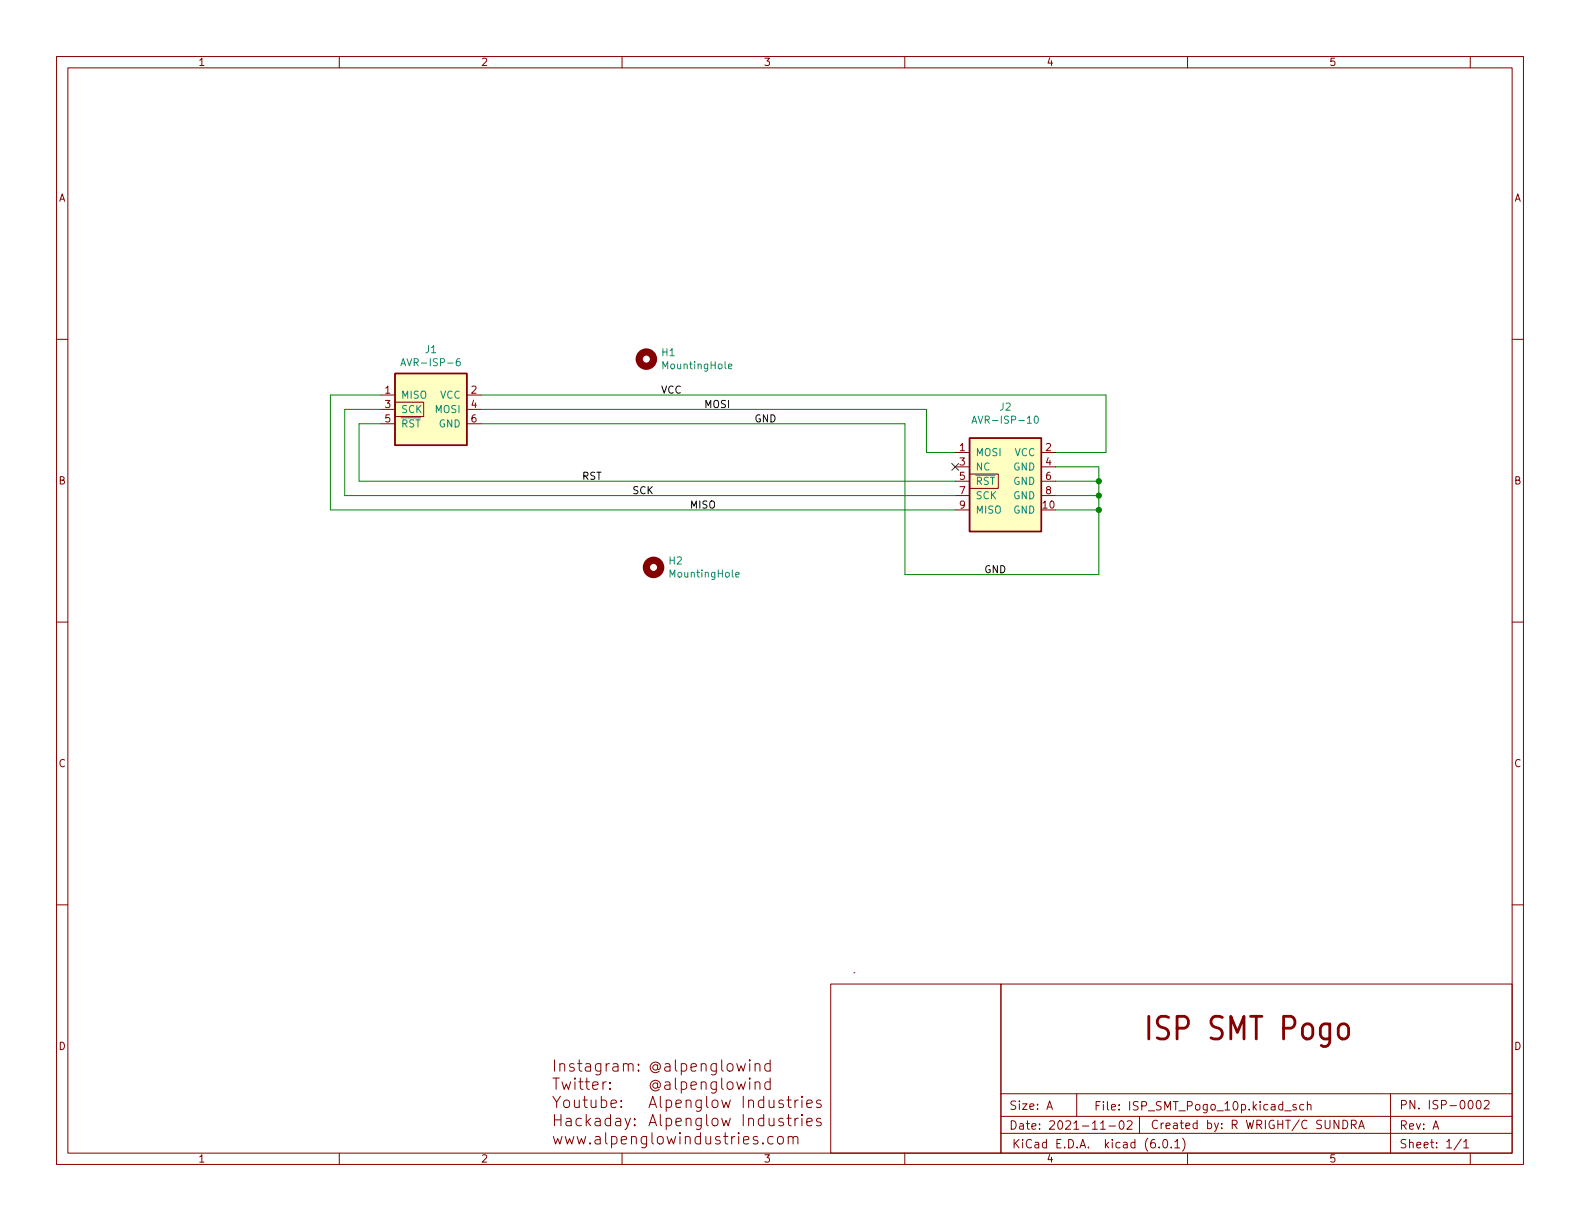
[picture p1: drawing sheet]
<svg xmlns="http://www.w3.org/2000/svg" width="279mm" height="216mm" viewBox="0 0 279 216" stroke-linecap="round" stroke-linejoin="round" font-family="sans-serif">
<g fill="none" stroke="#840000" stroke-width=".18">
<path d="M10 10h259.4v195.9h-259.4zM12 12h255.4v191.9h-255.4zM60 10v2M110 10v2M160 10v2M210 10v2M260 10v2M10 60h2M267.4 60h2M67.3 69.9h2.5M67.3 72.4h2.5M67.3 74.9h2.5"/>
<path d="M69.8 71.1h5.1v2.6h-5.1zM82.5 69.9h2.6M82.5 72.4h2.6M82.5 74.9h2.6M168.9 80h2.5M168.9 82.6h2.5M168.9 85.1h2.5M168.9 87.6h2.5M168.9 90.2h2.5M171.4 83.8h5.1v2.6h-5.1zM184.1 80h2.6M184.1 82.6h2.6"/>
<path d="M184.1 85.1h2.6M184.1 87.6h2.6M10 110h2M267.4 110h2M10 160h2M267.4 160h2M146.9 174h30.1v29.9h-30.1zM151 172h.1M177 174h90.4v29.9h-90.4zM97.8 193.8l.6 1.1 .7-1.1M97.8 190.6h1.1M98.1 187.4v2"/>
<path d="M98.1 197.1v2M98.1 198h1.1M98.3 190.6v2M98.4 194.9v.9M99 188.3a.5 .5 0 0 1 .9 .1v1M99 188.1v1.3M99.2 197.1v2M99.4 191.3l.4 1.3 .3-.9 .4 .9 .4-1.3M99.9 194.6a.54 .54 0 0 1 .8 .3v.6a.54 .54 0 0 1-.5 .4 .54 .54 0 0 1-.5-.4v-.6zM100.1 197.8l.2-.1 .6 .1 .1 1.3M101 198.2l-.7 .1a.39 .39 0 0 0-.3 .4 .39 .39 0 0 0 .3 .4l.7-.1M101.5 188.2l-.5-.1-.3 .3 .1 .2 .7 .2 .1 .2-.1 .3-.2 .1-.6-.1"/>
<path d="M101.6 194.5l.1 1.2a.54 .54 0 0 0 .7 0M101.7 190.6l-.1 .1 .1 .1 .1-.1-.1-.1v.2M101.7 191.3v1.3M102.1 188.1h.8M102.3 191.3h.8M102.4 187.4v1.7l.1 .2 .4 .1M102.4 194.5v1.3M102.6 190.6v1.7l.1 .2 .4 .1M102.8 197.8l-.6-.1-.3 .4v.6l.2 .3 .1 .1 .6-.1M103.1 194.5h.8M103.4 193.8v1.8l.1 .1 .4 .1M103.5 191.3h.7"/>
<path d="M103.6 188.2l.2-.1 .5 .1 .1 1.2M103.7 197.1v2M103.8 190.6v1.7l.1 .2 .3 .1M103.9 198.3l.5 .8M104.4 188.5l-.6 .1a.39 .39 0 0 0-.3 .4 .39 .39 0 0 0 .3 .4l.6-.1M104.4 197.7l-.7 .8M104.5 194.5l.1 1.2a.54 .54 0 0 0 .8 0M104.8 192l1-.2-.1-.4-.6-.1-.3 .3 .1 .9 .2 .1 .6-.1M105.3 197.8l.2-.1 .6 .1v1.3M105.4 194.5v1.3M106.1 198.2l-.6 .1a.39 .39 0 0 0-.3 .4 .39 .39 0 0 0 .3 .4l.6-.1M106.2 188.1v1.6a.54 .54 0 0 1-.8 .3"/>
<path d="M106.2 188.2l-.5-.1-.4 .4v.5l.2 .3 .2 .1 .5-.1M106.3 194.6l.6-.1 .4 .4v.6l-.2 .2-.2 .1-.6-.1M106.3 193.8v2M106.6 191.3v1.3M107.2 191.3a.51 .51 0 0 0-.6 .4M107.2 188.1v1.3M107.8 188.1a.51 .51 0 0 0-.6 .4M107.9 192.4l.1 .1-.1 .1-.1-.1 .1-.1v.2M107.9 191.4l.1 .1-.1 .1-.1-.1 .1-.1v.2M108 197.8l-.6-.1-.4 .4v.6l.2 .3 .2 .1 .6-.1M108 197.1v2M108.1 195.2l.9-.2-.1-.4-.6-.1-.2 .3v.9l.2 .1 .6-.1"/>
<path d="M108.4 188.2l.2-.1 .6 .1 .1 1.2M108.9 197.8l.2-.1 .6 .1 .1 1.3M109.3 188.5l-.7 .1a.39 .39 0 0 0-.3 .4 .39 .39 0 0 0 .3 .4l.7-.1M109.8 198.2l-.7 .1a.39 .39 0 0 0-.3 .4 .39 .39 0 0 0 .3 .4l.7-.1M109.9 195.7h.1l-.1 .1-.1-.1h.1v.1M109.9 194.6l.1 .1-.1 .1-.1-.1 .1-.1v.2M110.2 188.3a.5 .5 0 0 1 .9 .1v1M110.2 188.1v1.3M110.5 197.7l.5 1.4M111.1 188.4l.3-.3 .5 .1 .1 1.2M111.5 197.7l-.7 1.8-.3 .2M112.2 198.9l.1 .1-.1 .1-.1-.1 .1-.1v.2"/>
<path d="M112.2 197.8l.1 .1-.1 .1-.1-.1 .1-.1v.2M112.9 189.2l.1 .1-.1 .1-.1-.1 .1-.1v.2M112.9 188.2l.1 .1-.1 .1-.1-.1 .1-.1v.2M114.8 195.8l.6-2 .7 2M114.8 199.1l.6-2 .7 2M115 195.3h.9M115 198.5h.9M116.3 188.5a.48 .48 0 0 0-.7-.1 .48 .48 0 0 0 0 .7 .48 .48 0 0 0 .7-.1M116.3 188.3v.7l.1 .1 .3-.1a.9 .9 0 0 0-.9-1.2 .9 .9 0 0 0-.7 1.3 .94 .94 0 0 0 1.5 .3M116.3 191.7a.48 .48 0 0 0-.7-.1 .48 .48 0 0 0 0 .7 .48 .48 0 0 0 .7-.1M116.3 191.5v.7l.1 .1 .3-.1a.9 .9 0 0 0-.9-1.2 .9 .9 0 0 0-.7 1.3 .94 .94 0 0 0 1.5 .3M116.8 193.8v1.8l.3 .2"/>
<path d="M116.8 197.1v1.7l.3 .3M117.6 188.2l.2-.1 .6 .1 .1 1.2M117.6 191.4l.2-.1 .6 .1 .1 1.2M117.8 194.6l.6-.1 .4 .4v.6l-.2 .2-.2 .1-.6-.1M117.8 197.8l.6-.1 .4 .4v.6l-.2 .3-.2 .1-.6-.1M117.8 194.5v2M117.8 197.7v2M118.5 188.5l-.7 .1a.39 .39 0 0 0-.3 .4 .39 .39 0 0 0 .3 .4l.7-.1M118.5 191.8l-.7 .1a.39 .39 0 0 0-.3 .3 .39 .39 0 0 0 .3 .4l.7-.1M119.4 187.4v1.7l.3 .3M119.4 190.6v1.7l.3 .3M119.5 195.2l1-.2-.1-.4-.6-.1-.3 .3 .1 .9 .2 .1 .6-.1"/>
<path d="M119.5 198.4l1-.2-.1-.4-.6-.1-.3 .3 .1 1 .2 .1 .6-.1M120.5 188.2l.6-.1 .3 .4v.5l-.2 .3-.1 .1-.6-.1M120.5 191.4l.6-.1 .3 .4v.5l-.2 .3-.1 .1-.6-.1M120.5 188.1v2M120.5 191.3v2M121.3 194.7a.5 .5 0 0 1 .9 .1v1M121.3 197.9a.5 .5 0 0 1 .9 .1v1.1M121.3 194.5v1.3M121.3 197.7v1.4M122.2 188.7l.9-.2v-.3l-.6-.1-.3 .3 .1 .9 .2 .1 .6-.1M122.2 192l.9-.2v-.4l-.6-.1-.3 .3 .1 .9 .2 .1 .6-.1M124 188.3a.5 .5 0 0 1 .9 .1v1"/>
<path d="M124 191.5a.5 .5 0 0 1 .9 .1v1M124 194.5v1.6a.54 .54 0 0 1-.9 .3M124 194.6l-.6-.1-.3 .4v.6l.1 .2 .2 .1 .6-.1M124 197.7v1.7a.54 .54 0 0 1-.9 .2M124 197.8l-.6-.1-.3 .4v.6l.1 .3 .2 .1 .6-.1M124 188.1v1.3M124 191.3v1.3M125 193.8v1.8l.2 .2M125 197.1v1.7l.2 .3M126 194.7a.54 .54 0 0 1 .5-.2 .54 .54 0 0 1 .5 .4v.6a.54 .54 0 0 1-.6 .4 .54 .54 0 0 1-.5-.4zM126 197.9a.54 .54 0 0 1 .5-.2 .54 .54 0 0 1 .5 .4v.6a.54 .54 0 0 1-.6 .4 .54 .54 0 0 1-.5-.4zM126.7 188.1v1.6a.54 .54 0 0 1-.9 .3"/>
<path d="M126.7 188.2l-.6-.1-.4 .4v.5l.2 .3 .2 .1 .6-.1M126.7 191.3v1.6a.54 .54 0 0 1-.9 .3M126.7 191.4l-.6-.1-.4 .4v.5l.2 .3 .2 .1 .6-.1M127.6 187.4v1.7l.3 .3M127.6 190.6v1.7l.3 .3M127.6 194.5l.4 1.3 .4-.9 .4 .9 .3-1.3M127.6 197.7l.4 1.4 .4-1 .4 1 .3-1.4M128.8 188.2a.54 .54 0 0 1 .8 .3v.5a.54 .54 0 0 1-.5 .4 .54 .54 0 0 1-.5-.4v-.5zM128.8 191.4a.54 .54 0 0 1 .8 .3v.5a.54 .54 0 0 1-.5 .4 .54 .54 0 0 1-.5-.4v-.5zM130.3 188.1l.4 1.3 .4-.9 .3 .9 .4-1.3M130.3 191.3l.4 1.3 .4-.9 .3 .9 .4-1.3M131.4 193.8v2"/>
<path d="M131.4 197.1v2M132.4 194.7a.5 .5 0 0 1 .8 .1v1M132.4 197.9a.5 .5 0 0 1 .8 .1v1.1M132.4 194.5v1.3M132.4 197.7v1.4M132.6 187.4l-.1 .1 .1 .1 .1-.1-.1-.1v.2M132.6 190.6l-.1 .1 .1 .1 .1-.1-.1-.1v.2M132.6 188.1v1.3M132.6 191.3v1.3M133.5 188.3a.5 .5 0 0 1 .9 .1v1M133.5 191.5a.5 .5 0 0 1 .9 .1v1M133.5 188.1v1.3"/>
<path d="M133.5 191.3v1.3M135.1 194.6l-.6-.1-.4 .4v.6l.2 .2 .2 .1 .6-.1M135.1 197.8l-.6-.1-.4 .4v.6l.2 .3 .2 .1 .6-.1M135.1 193.8v2M135.1 197.1v2M136 194.5l.1 1.2a.54 .54 0 0 0 .8 0M136 197.7l.1 1.3a.54 .54 0 0 0 .8-.1M136.2 188.2l-.6-.1-.4 .4v.5l.2 .3 .2 .1 .6-.1M136.2 191.4l-.6-.1-.4 .4v.5l.2 .3 .2 .1 .6-.1M136.2 187.4v2M136.2 190.6v2M136.9 194.5v1.3"/>
<path d="M136.9 197.7v1.4M138.5 194.6l-.5-.1-.3 .3 .1 .3 .7 .2 .1 .2-.1 .2-.2 .1-.6-.1M138.5 197.8l-.5-.1-.3 .3 .1 .3 .7 .2 .1 .2-.1 .3-.2 .1-.6-.1M139.1 194.5h.8M139.1 197.7h.8M139.4 193.8v1.8l.1 .1 .4 .1M139.4 197.1v1.7l.1 .2 .4 .1M140.6 194.5v1.3M140.6 197.7v1.4M141.1 194.5a.51 .51 0 0 0-.5 .4M141.1 197.7a.51 .51 0 0 0-.5 .4M141.8 193.8l-.1 .1 .1 .1 .1-.1-.1-.1v.2"/>
<path d="M141.8 197.1l-.1 .1 .1 .1 .1-.1-.1-.1v.2M141.8 194.5v1.3M141.8 197.7v1.4M142.7 195.2l.9-.2-.1-.4-.5-.1-.3 .3 .1 .9 .2 .1 .5-.1M142.7 198.4l.9-.2-.1-.4-.5-.1-.3 .3 .1 1 .2 .1 .5-.1M145.1 194.6l-.4-.1-.3 .3 .1 .3 .6 .2 .1 .2-.1 .2-.1 .1-.6-.1M145.1 197.8l-.4-.1-.3 .3 .1 .3 .6 .2 .1 .2-.1 .3-.1 .1-.6-.1M177 197.4h90.4M177 193.4h90.4M185.1 196.2l.5-1.5 .5 1.5M185.3 195.8h.7M190.4 193.4v4"/>
<path d="M194.6 199.7h.9M196.1 199.1h1.2M198.1 198.2h.2a.81 .81 0 0 1 .5 .6 .81 .81 0 0 1-.3 .8l-.1 .1a.81 .81 0 0 1-.6-.6 .81 .81 0 0 1 .3-.9zM199.3 198.3l.6-.1 .2 .1 .1 .3-.9 1.1h.9M201.5 197.4v3M227.2 196.4h1.1M229.2 195.4l-.4-.1-.2 .2 .1 .2 .5 .2v.3h-.6M230.5 195.4l-.4-.1-.3 .3v.4l.2 .2h.5M231.2 195.4l.2-.1 .4 .1v.9M231.2 194.8v1.5M237.5 198.1a.76 .76 0 0 1 .8 .7 .76 .76 0 0 1-.8 .8zM239 198.9l.7-.1 .1-.2v-.4l-.3-.1h-.5v1.5"/>
<path d="M239.3 198.9l.5 .7M240.3 199.6l.5-1.5 .5 1.5M240.4 199.1h.7M245.9 193.4v10.5M253.4 199.7l.5-1.5 .5 1.5M261.3 194.6h.1a.81 .81 0 0 1 .6 .6 .81 .81 0 0 1-.3 .8l-.2 .1a.82 .82 0 0 1-.5-.6 .82 .82 0 0 1 .3-.9zM262.5 194.7l.5-.1 .3 .1v.3l-.9 1.1h.9M60 203.9v2M97.9 201l.3 1.3 .4-1 .4 1 .4-1.3M100 201l.3 1.3 .4-1 .4 1 .4-1.3M102.1 201l.3 1.3 .4-1 .4 1 .4-1.3M104.3 202.1l.1 .1-.1 .1-.1-.1 .1-.1v.2"/>
<path d="M105.3 201h.2h.6v1.3M106.1 201.4l-.6 .1a.39 .39 0 0 0-.3 .4 .39 .39 0 0 0 .3 .4l.6-.1M107.1 200.3v1.7l.3 .3M108.1 201h.6l.4 .3v.6l-.2 .3-.2 .1-.6-.1M108.1 201v2M109.9 201.6l.9-.2-.1-.4h-.6l-.2 .2 .1 1 .1 .1 .6-.1M110 203.9v2M111.7 201.1a.5 .5 0 0 1 .8 .1v1.1M111.7 201v1.3M114.3 201v1.6a.54 .54 0 0 1-.8 .3M114.3 201h-.5l-.4 .3v.6l.2 .3 .2 .1 .5-.1M115.3 200.3v1.7l.3 .3"/>
<path d="M116.4 201a.54 .54 0 0 1 .9 .3v.6a.54 .54 0 0 1-.5 .4 .54 .54 0 0 1-.6-.4v-.6zM118 201l.3 1.3 .4-1 .4 1 .4-1.3M120.2 200.3l-.1 .1 .1 .1 .1-.1-.1-.1v.2M120.2 201v1.3M121.2 201.1a.5 .5 0 0 1 .9 .1v1.1M121.2 201v1.3M123.9 201h-.6l-.4 .3v.6l.2 .3 .2 .1 .6-.1M123.9 200.3v2M124.8 201l.1 1.2a.54 .54 0 0 0 .8-.1M125.7 201v1.3M127.3 201h-.5l-.3 .2 .1 .3 .7 .2 .1 .2-.1 .3-.2 .1-.6-.1M128 201h.7"/>
<path d="M128.2 200.3v1.7l.1 .2 .4 .1M129.4 201v1.3M130 201a.51 .51 0 0 0-.6 .3M130.6 200.3l-.1 .1 .1 .1 .1-.1-.1-.1v.2M130.6 201v1.3M131.5 201.6l.9-.2-.1-.4h-.5l-.3 .2 .1 1 .2 .1 .5-.1M134 201h-.5l-.3 .2 .1 .3 .7 .2 .1 .2-.1 .3-.2 .1-.6-.1M134.9 202.1l.1 .1-.1 .1-.1-.1 .1-.1v.2M136.7 201h-.6l-.3 .3v.6l.2 .3 .1 .1 .6-.1M137.7 201a.54 .54 0 0 1 .8 .3v.6a.54 .54 0 0 1-.5 .4 .54 .54 0 0 1-.5-.4v-.6zM139.4 201.1a.5 .5 0 0 1 .8 .1v1.1M139.4 201v1.3"/>
<path d="M140.2 201.2l.3-.2h.5l.1 1.3M159 204h.1M160 203.9v2M177 200.4h90.4M205 202.8v.2M205.8 201.5h.2a.81 .81 0 0 1 .6 .6 .81 .81 0 0 1-.3 .8l-.2 .1a.81 .81 0 0 1-.6-.6 .81 .81 0 0 1 .3-.9zM207.1 202.8v.2M207.8 201.9l.4-.4v1.5M207.8 203h.8M209.1 201.3a1.72 1.72 0 0 1 0 2.3M210 203.9v2M258.4 201.4l-1.3 1.9"/>
<path d="M258.8 201.9l.5-.4v1.5M258.8 203h.9M260 203.9v2"/>
</g>
<path d="M237 181.2a.91 .91 0 0 1 1.5 .6v1.1a.93 .93 0 0 1-.9 .8 .93 .93 0 0 1-.9-.8v-1.1z" fill="none" stroke="#840000" stroke-width=".5"/>
<g fill="#ffffc2" stroke="#ffffc2" stroke-width=".18">
<path d="M69.8 66h12.7v12.7h-12.7z"/>
<path d="M171.4 77.5h12.7v16.5h-12.7z"/>
</g>
<path d="M69.8 66h12.7v12.7h-12.7zM171.4 77.5h12.7v16.5h-12.7z" fill="none" stroke="#840000" stroke-width=".25"/>
<path d="M70.9 64.7l.4-1.3 .4 1.3M71 64.3h.6M81.3 63.4l-.4 .1a.86 .86 0 0 0 0 1.2l.4-.1 .1-.5-.2-.2h-.3l-.2 .2M128.8 64.8l.6-.1v-.3h-.4l-.2 .2 .1 .6h.5M171.9 74.8l.4-1.2 .4 1.2M172 74.5h.6M183.1 73.6h.1a.68 .68 0 0 1 .4 .6 .68 .68 0 0 1-.4 .6 .84 .84 0 0 1-.1-1.2zM130.1 101.6l.6-.1-.1-.2-.3-.1-.2 .2 .1 .6h.4" fill="none" stroke="#008484" stroke-width=".18"/>
<g fill="none" stroke="#840000" stroke-width="1.3">
<circle cx="114.3" cy="63.5" r="1.27"/>
<circle cx="115.6" cy="100.3" r="1.27"/>
</g>
<path d="M67.3 72.4h-6.3v15.2h107.9M67.3 74.9h-3.8v10.2h105.4M67.3 69.9h-8.9v20.3h110.5M85.1 74.9h74.9v26.7h34.3v-19h-7.6M85.1 72.4h78.7v7.6h5.1M85.1 69.9h110.5v10.1h-8.9M186.7 87.6h7.6M186.7 90.2h7.6M186.7 85.1h7.6" fill="none" stroke="#008400" stroke-width=".18"/>
<path d="M168.3 81.9l1.2 1.3M169.5 81.9l-1.2 1.3" fill="none" stroke="#000084" stroke-width=".18"/>
<g fill="#008400" stroke="#008400" stroke-width=".18">
<circle cx="194.3" cy="87.6" r=".46"/>
<circle cx="194.3" cy="90.2" r=".46"/>
<circle cx="194.3" cy="85.1" r=".46"/>
</g>
<text font-size="5.6" fill="#840000" x="203.6" y="183.9">ISP SMT Pogo</text>
<g font-size="2.1" fill="#840000">
<text x="178.4" y="196.3">Size: A</text>
<text x="193.4" y="196.4">File: ISP_SMT_Pogo_10p.kicad_sch</text>
<text x="247.4" y="196.1">PN. ISP-0002</text>
<text x="178.4" y="199.7">Date: 2021-11-02</text>
<text x="178.9" y="203">KiCad E.D.A. kicad (6.0.1)</text>
<text x="203.4" y="199.6">Created by: R WRIGHT/C SUNDRA</text>
<text x="247.4" y="199.7">Rev: A</text>
<text x="247.4" y="203">Sheet: 1/1</text>
</g>
<g font-size="1.8" fill="#840000">
<text x="35" y="11.6">1</text>
<text x="85" y="11.6">2</text>
<text x="135" y="11.6">3</text>
<text x="185" y="11.6">4</text>
<text x="235" y="11.6">5</text>
<text x="10.3" y="35.6">A</text>
<text x="267.7" y="35.6">A</text>
<text x="68.1" y="69.6">1</text>
<text x="83.3" y="69.6">2</text>
<text x="68.1" y="72.1">3</text>
<text x="68.1" y="74.7">5</text>
<text x="83.3" y="72.1">4</text>
<text x="83.3" y="74.7">6</text>
<text x="169.7" y="79.8">1</text>
<text x="169.7" y="82.3">3</text>
<text x="184.9" y="79.8">2</text>
<text x="184.9" y="82.3">4</text>
<text x="10.3" y="85.7">B</text>
<text x="169.7" y="84.8">5</text>
<text x="169.7" y="87.4">7</text>
<text x="169.7" y="89.9">9</text>
<text x="184.4" y="89.9">10</text>
<text x="184.9" y="84.8">6</text>
<text x="184.9" y="87.4">8</text>
<text x="267.7" y="85.7">B</text>
<text x="10.3" y="135.6">C</text>
<text x="267.7" y="135.6">C</text>
<text x="10.3" y="185.7">D</text>
<text x="267.7" y="185.7">D</text>
<text x="35" y="205.6">1</text>
<text x="85" y="205.6">2</text>
<text x="135" y="205.6">3</text>
<text x="185" y="205.6">4</text>
<text x="235" y="205.6">5</text>
</g>
<g font-size="1.8" fill="#008484">
<text x="71.8" y="64.7">AVR-ISP-6</text>
<text x="75.2" y="62.4">J1</text>
<text x="117.1" y="63">H1</text>
<text x="117.4" y="65.3">MountingHole</text>
<text x="70.9" y="70.5">MISO</text>
<text x="77.8" y="70.5">VCC</text>
<text x="70.9" y="73">SCK</text>
<text x="70.9" y="75.6">~{RST} GND</text>
<text x="77" y="73">MOSI</text>
<text x="172.9" y="74.9">AVR-ISP-10</text>
<text x="176.8" y="72.6">J2</text>
<text x="172.5" y="80.6">MOSI</text>
<text x="172.5" y="83.2">NC</text>
<text x="179.2" y="83.2">GND</text>
<text x="179.4" y="80.6">VCC</text>
<text x="172.5" y="85.7">~{RST} GND</text>
<text x="172.5" y="88.3">SCK</text>
<text x="179.2" y="88.3">GND</text>
<text x="172.5" y="90.8">MISO</text>
<text x="179.2" y="90.8">GND</text>
<text x="118.3" y="99.8">H2</text>
<text x="118.7" y="102.1">MountingHole</text>
</g>
<g font-size="1.8">
<text x="116.8" y="69.6">VCC</text>
<text x="124.5" y="72.1">MOSI</text>
<text x="133.3" y="74.7">GND</text>
<text x="102.9" y="84.8">RST</text>
<text x="111.8" y="87.4">SCK</text>
<text x="121.9" y="89.9">MISO</text>
<text x="174" y="101.3">GND</text>
</g>
</svg>
